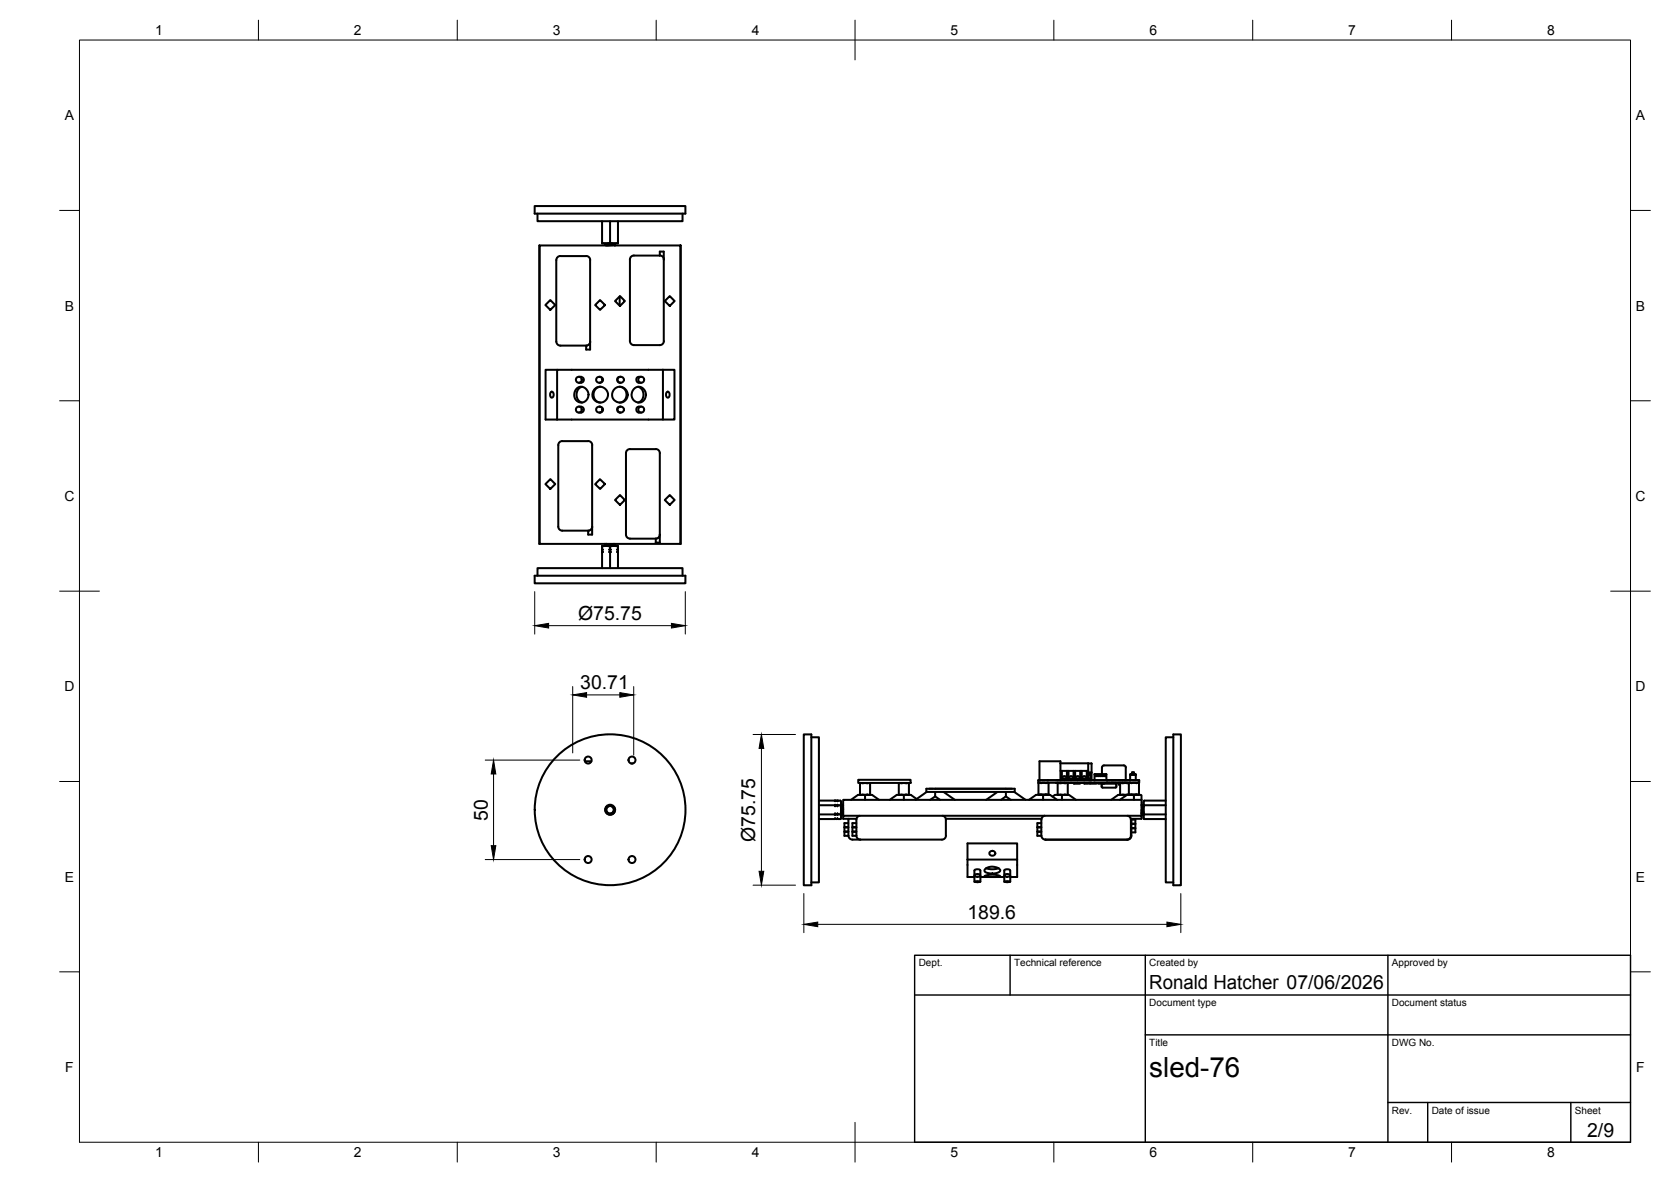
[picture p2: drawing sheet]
<svg xmlns="http://www.w3.org/2000/svg" width="420mm" height="297mm" viewBox="0 0 420 297" stroke-linecap="round" stroke-linejoin="round" font-family="sans-serif">
<!-- layer: Visible -->
<g fill="none" stroke="#000" stroke-width=".51">
<path d="M134.4 51.8h37.9v1.9h-37.9zM135.1 53.7v1.9h36.5v-1.9M151.4 55.6v5.6h4v-5.6M153.4 55.6v5.4l.8 .2 1.2-.2M135.7 61.7h35.4v75h-35.4zM135.7 61.7v75M138.4 75.4l1.2 1.3-1.2 1.2-1.3-1.2zM139.9 65.3v20.5a1.01 1.01 0 0 0 1 1.1h6.5M140.9 64.4h6.5M140.9 64.3a1.01 1.01 0 0 0-1 1M147.4 64.3a1.01 1.01 0 0 1 1 1M148.4 65.3v22.5h-1v-.9"/>
<path d="M150.9 75.4l1.2 1.3-1.2 1.2-1.3-1.2zM151.4 61l.7 .2 1.3-.2M152 76.5v.3M152.1 61.5h.1M152.2 61.2l.2 .1M152.4 61.3l-.3 .2M152.4 61.3h.1M153.4 61.2l-1 .1M154.1 61.2l-1.7 .1M154.4 61.5l-1.7 .2M154.4 61.5l-2 .2-.3-.2M154.4 61.5l.2 .2"/>
<path d="M154.4 61.5h.1M154.5 61.2l.1 .1M154.6 61.3l-2.5 .2M154.6 61.7h.1M154.6 61.3l-.2 .2M154.6 75.7l1.3-1.3 1.2 1.3-1.2 1.2zM154.6 61.3h.1M155.8 74.5v2.3M159.4 64.2h6.5v-1h1v22.5a.97 .97 0 0 1-1 1h-6.5a1.01 1.01 0 0 1-1-1v-20.5M159.4 64.2a1.01 1.01 0 0 0-1 1M165.9 64.2a1.01 1.01 0 0 1 1 1M167.2 75.7l1.2-1.3 1.2 1.3-1.2 1.2z"/>
<path d="M171.1 61.7v75M138.5 98.6a.61 .61 0 0 1 .7 .2 .61 .61 0 0 1-.1 .8 .46 .46 0 0 1-.6 .3 .46 .46 0 0 1-.2-.7zM140.1 92.9h-2.9v12.5h2.9M144.9 97.8a1.9 1.9 0 0 1 2.7 .1 1.9 1.9 0 0 1-.2 2.7 1.9 1.9 0 0 1-2.7-.1 1.9 1.9 0 0 1 .2-2.7zM145.5 94.7h.6M146.1 94.7a.74 .74 0 0 1 .7 .7 .74 .74 0 0 1-.7 .8h-.6M146.4 97.2a2.1 2.1 0 0 0-1.4 2 2.1 2.1 0 0 0 1.4 2M147.7 86.8l-.3 .1M148.4 85.8l-.1 .6-.6 .4M150.7 94.7h.2M150.9 94.7a.75 .75 0 0 1 .7 .9 .75 .75 0 0 1-.9 .6M151 97.2a2.02 2.02 0 0 0-1.8 2 2.02 2.02 0 0 0 1.8 2"/>
<path d="M155.8 97.2a2.02 2.02 0 0 1 1.7 2 2.02 2.02 0 0 1-1.7 2M155.9 94.7a.75 .75 0 0 0-.7 .9 .75 .75 0 0 0 .9 .6M155.9 94.7h.2M159.4 97.8a1.87 1.87 0 0 1 2.5 0 1.87 1.87 0 0 1 .2 2.5 1.88 1.88 0 0 1-2.8 .3 1.88 1.88 0 0 1 .1-2.8zM160.4 97.2a2.1 2.1 0 0 1 1.4 2 2.1 2.1 0 0 1-1.4 2M160.6 94.7a.75 .75 0 0 0-.6 .7 .75 .75 0 0 0 .6 .8M160.7 96.2h.5M160.7 94.7h.5M166.7 92.9h-26.6v12.5M166.7 92.9v12.5h-26.6M166.7 92.9h2.9v12.5h-2.9M167.7 98.6a.53 .53 0 0 1 .6 .1 .53 .53 0 0 1 .1 .6 .49 .49 0 0 1-.6 .6 .49 .49 0 0 1-.3-.7z"/>
<path d="M141.4 110.9h6.5M141.4 110.8a1.01 1.01 0 0 0-1 1v20.6M145.5 102.2h.6M146.1 102.2a.73 .73 0 0 1 .7 .8 .73 .73 0 0 1-.7 .7h-.6M147.9 110.8a.97 .97 0 0 1 1 1.1v22.5h-1v-1M150.7 102.2h.2M150.9 102.2a.75 .75 0 0 1 .7 .9 .75 .75 0 0 1-.9 .6M155.9 102.2a.74 .74 0 0 0-.7 .9 .74 .74 0 0 0 .9 .6M155.9 102.2h.2M158.4 112.9h6.5M158.4 112.8a1.01 1.01 0 0 0-1 1.1v20.5a1.01 1.01 0 0 0 1 .9l6.5 .1M160.6 102.2a.74 .74 0 0 0-.6 .8 .74 .74 0 0 0 .6 .7"/>
<path d="M160.7 103.7h.5M160.7 102.2h.5M164.9 112.8a1.01 1.01 0 0 1 1 1.1v22.5h-1v-1M137.1 121.7l1.3-1.3 1.2 1.3-1.2 1.2zM140.4 132.4a1.01 1.01 0 0 0 1 1h6.5M148.2 133.3l-.3 .1M148.9 132.4l-.1 .5-.6 .4M150.9 120.4l1.2 1.2-1.2 1.3-1.3-1.2zM151.4 137.4l.7-.2 1.3 .2M151.4 138l.2 .1-.2 .1M151.4 138.6l.2 .1-.2 .1M151.4 138.1h.2"/>
<path d="M151.4 138.7h.2M152.1 136.7h.1M152.1 137.1h.1M152.1 136.7l.3 .2M152.4 136.9l-.3 .2M152.4 136.9h.1M152.5 136.7h-.4M153.2 138.1h.4M153.2 138.7h.4M153.4 138.6l-.2 .1 .2 .1M153.4 138l-.2 .1 .2 .1M154.4 136.7l-2 .2"/>
<path d="M154.4 137.1l-.3 .1M154.4 136.7l.2 .2-2.5 .2M154.4 137.1l-1 .1M154.4 137.1l.1 .1M154.4 137.1h.1M154.4 136.7h.1M154.6 136.9l-.2 .2M154.6 125.7l1.3-1.3 1.2 1.3-1.2 1.2zM154.6 136.9l-2.4 .3M154.6 136.9h.1M155.2 138.1h.2M155.2 138.7h.2"/>
<path d="M155.4 138.6l-.2 .1 .2 .1M155.4 138l-.2 .1 .2 .1M155.4 137.4l-.8-.2-1.2 .2v.7h.2l-.2 .1v.5h.2l-.2 .1v4M165.9 134.3a.96 .96 0 0 1-1 1M167.2 125.7l1.2-1.3 1.2 1.3-1.2 1.2zM134.4 144.7h37.9v1.9h-37.9zM135.1 144.7v-1.9h36.5v1.9M151.4 142.8v-5.6h4v5.6M147.1 191.3h1.6M158.7 191.9h.4M202.1 184.6h1.9v37.9h-1.9zM204 185.3h1.9v36.4h-1.9"/>
<path d="M215.8 196h13.2v.8h-13.2zM216.2 199.7h2.6M216.2 196.9h2.6M216.2 199.7l.2 .1M216.4 196.8l-.2 .1v2.8M217.5 199.8v1.2M218.6 196.8l.2 .1M218.8 199.7l-.2 .1M218.8 196.9v2.8M226 199.7h2.5M226 196.9h2.5M226 199.7l.1 .1"/>
<path d="M226.1 196.8l-.1 .1v2.8M227.3 199.8v1.2M228.4 196.8l.1 .1M228.5 199.7l-.1 .1M228.5 196.9v2.8M232.9 198.2h22.2v.8h-22.2zM233 199l-2.8 2M233.6 198.2h1M235 198.2h18.3M235.1 199v1.1l-1.2 .9M237.3 199l2.8 2M250.8 199l-2.8 2"/>
<path d="M252.9 199v1.1l-1.2 .9M253.4 198.2h1M255 199l2.9 2M261 196.1h25.4v.6h-25.4zM261.1 199.6h2.6M261.1 196.8h2.6M261.3 196.7l-.2 .1v2.8M261.7 199.7l.1 .1M262.3 199.8v1.2M263.1 199.7l-.1 .1M263.5 196.7l.2 .1M263.7 196.8v2.8"/>
<path d="M265.5 196.7l18.4 .1h-2.4M265.8 196.8h2.8M265.9 199.7h2.6M265.9 196.9h2.6M265.9 199.7l.2 .1M266.1 196.8l-.2 .1v2.8M266.6 191.8l7.9 .1M267 193.7h1.3M267 199.8h1.8l1.8 1.2M267.2 195.2l.7-.1 .3 .5h-1.1zM267.5 195.9h.2M268.3 196.8l.2 .1"/>
<path d="M268.5 199.7l-.2 .1M268.5 196.9v2.8M268.7 193.7h1.2M269.2 195.9h.2M269.9 195.6a.58 .58 0 0 0-.6-.6 .58 .58 0 0 0-.6 .6h1.2M270 196.8v.1h1.6v-.1M270.3 193.7h1.3M270.6 195.2l.6-.1 .4 .5h-1.2zM270.9 195.9h.1M272 193.7h1.3M272.2 195.2l.7-.1 .3 .5h-1.1zM272.6 195.9h.1"/>
<path d="M272.6 196.8v.1h1.1v-.1M272.7 195.9v.2l-.7-.2v-2.2h-.4v2.2h-.6v.2l-.7-.2v-2.2h-.4v2.2h-.5v.2l-.7-.2v-2.2h-.4v2.2h-.6v.2l-.7-.2v-2.2h-.4v2.4M272.7 195.9h.6v-2.2h.3v2.4M273.6 194.3h.7v1.8l-.1-.4M273.6 194.7h.6v1h-.6M273.6 194.1h.9M273.6 191.8v1.9M274 196.8v.1h1.7v-.1M274.3 194.3l-.1 .4M274.5 191.9v4.2h-13.1v-4.8h5.2v2.4M274.9 196.1h3.3M275.2 196.1v-1.4h.2v.3h2.6v-.3h.2v1.4"/>
<path d="M275.3 194.7v-.2h2.8v.2M275.3 194.5l-.1 .2M275.7 194.8v.2zM276.1 196.8v.1h1.5M276.2 194.8v.2zM276.7 194.8v.2zM277 197.3v.4M277 197.7l.2 .2M277.1 194.5v-1.7a1.05 1.05 0 0 1 1.4-.5h3.2a1.11 1.11 0 0 1 1.4 .5v3.3M277.1 197.1l-.1 .2M277.2 194.8v.2zM277.2 197.9h3.3"/>
<path d="M277.2 196.9l-.1 .2M277.6 196.8v.1M277.7 194.8v.2zM278.1 194.5l.1 .2M278.2 196.1h.7M278.9 196.1h5M279.9 196.1h1.3M280.3 196.8l.3 .3M280.3 196.8l-2.7 .1M280.6 197.1l.1 .2M280.7 197.3v.4M280.7 197.7l-.2 .2"/>
<path d="M281.2 196.8v.4h.4M281.4 196.1h1.4M281.6 199.7h2.5M281.6 199.7l.2 .1M281.8 196.8l-.2 .1v2.8M282.9 199.8v.3M283.4 199.8l-1.8 1.2M283.8 199.6h2.6M283.8 196.8h2.6M283.9 196.8l-2.3 .1M284 196.7l-.2 .1v2.8M284.1 196.1h2"/>
<path d="M284.1 199.7l-.1 .1M284.2 196.1v-1.4h1.4l-1.4-.1h1.4v1.5M284.4 194.6h1M284.4 199.7l.1 .1M284.6 194.5v-.5h.5v.5M285.1 199.8h-3.9l-1.8 1.2M285.8 199.7v.1M286.2 196.7l.2 .1M286.4 196.8v2.8M295 184.6h1.9v37.9h-1.9zM295 185.3h-1.9v36.4h1.9M154.2 204l-.6 .4"/>
<path d="M154.5 203a1.07 1.07 0 0 1-.4 1.4 1.07 1.07 0 0 1-1.4-.3 1.07 1.07 0 0 1 .2-1.5 1 1 0 0 1 1.2 .2 1 1 0 0 1 .1 1.2 1.1 1.1 0 0 0-.5-1.5 1.1 1.1 0 0 0-1.5 .6 1.1 1.1 0 0 0 .6 1.5 1.21 1.21 0 0 0 1.7-.6M205.9 202.4h3.9l.2 .2 .1-.2h.3l.2 .2 .1-.2h.6l.2 .8-.2 1.5h-.6l-.1-.3-.2 .3h-.3l-.1-.3-.2 .3h-3.9M205.9 205.8h3.9l.2-.1 .1 .1M205.9 201.2h3.9M209.8 201.2l.2 .1M209.8 202.4l.2-.2 .1 .2M209.8 204.7l.2 .1 .1-.1M209.9 201.2l.1 .1M210 205.7l-.1 .1M210 205.7l.1 .1M210 202.2v.4M210 204.4v.4"/>
<path d="M210 205.7h.1M210.1 201.2l-.1 .1M210.1 201.2h.3M210.1 205.8h.3M210.4 201.2l.2 .1M210.4 202.4l.2-.2 .1 .2M210.4 205.8l.2-.1 .1 .1M210.4 204.7l.2 .1 .1-.1M210.6 205.7l-.2 .1M210.6 202.2v.4M210.6 204.4v.4M210.6 205.7h.1"/>
<path d="M210.6 205.7l.1 .1M210.7 201.2l-.1 .1M210.7 201.2h.6l.2 .4-.2 .8M210.7 205.8h.6M211.3 204.7l.2 .4-.2 .7M211.3 201.2l.2 .3v4l-.2 .3M211.5 202.6l.2 2.2M211.5 204.5l.1 .3M211.7 202.5l.2 2M211.7 202.5l-.2-.2 .2 2.5 .2-.3M211.7 202.5h.1M211.9 202.3l.1 2.1"/>
<path d="M211.9 202.3l-.2 .2M211.9 202.3h.1M211.9 204.5h.1M211.9 202.3l.1 1.2M211.9 202.3l.1 .1M211.9 204.5l.1 .2M213.3 206.8h-1v1h1M213.3 207.9h-1v1h1M213.3 209h-1v1h1M213.3 210a1.01 1.01 0 0 0 1 1h22.5a1.01 1.01 0 0 0 1-1M213.4 205.8l-.1 4.2M214 201l1.7-1.2h3.6l1.7 1.2"/>
<path d="M215.3 210a1.01 1.01 0 0 0 1 1M215.3 206.8h-1v1h1M215.3 207.9h-1v1h1M215.3 209h-1v1h1M215.3 205.8h-3.3v-.8h75v.8h-2.7M216.1 205a1.01 1.01 0 0 0-.8 1v4M230.5 200.8l-1.5-1h-3.5l-1.8 1.2M235.1 200.1l1.3 .9M237 205a1.01 1.01 0 0 1 .8 1M237.8 205.8h24.1M237.8 206v4M243.3 216v4.4h1.7"/>
<path d="M243.3 216h12.5v4.4h-1.8M243.3 216v-4.1h12.5v4.1M245.1 219.9a.83 .83 0 0 1 1.4 .2l-1 .2a.33 .33 0 0 1-.4-.1 .33 .33 0 0 1 0-.3zM246.5 218.7a1.02 1.02 0 0 0-1.5 .1v1.2M246.5 218.8v1.2M247.7 218.4a2.84 2.84 0 0 1 3.8 .3 2.03 2.03 0 0 1-2.4 .8 1.34 1.34 0 0 1-1.6-.7zM247.9 218.2a5.1 5.1 0 0 0 3.2 0M248.9 214.1a.67 .67 0 0 1 1.1-.1 .67 .67 0 0 1-.3 1h-.2a.6 .6 0 0 1-.6-.2 .6 .6 0 0 1 0-.7zM249.4 213.8h.2M252.6 219.9l1-.2a.38 .38 0 0 1 .4 .4 .38 .38 0 0 1-.6 .2h-.4a.33 .33 0 0 1-.4-.1 .33 .33 0 0 1 0-.3zM252.9 200.1l1.2 .9M254 218.7a1.02 1.02 0 0 0-1.5 .1v1.2"/>
<path d="M254 218.8v1.2M258.7 201l1.8-1.2h3.5l1.8 1.2M261.8 206.8h-1v1h1M261.8 207.9h-1v1h1M261.8 206v4h-1v-1h1M261.9 210a1.01 1.01 0 0 0 1 1M262.7 205a1.01 1.01 0 0 0-.8 1M264.6 200.2l.6-.4h1.8v1.2M283.5 211h-20.7h.2M283.5 205a1.01 1.01 0 0 1 .9 1v4a1.01 1.01 0 0 1-1.1 1M284.4 205.8l.1 .2M284.5 208.2h1v1h-1"/>
<path d="M284.5 207.1h1v1h-1M284.5 206h1v1h-1M284.5 206v4a1.01 1.01 0 0 1-1 1M285.1 201v-1.2h1.8l.1 1.2M287 201v4M287 201h-75v4M287 204.2l.1 .3M287 203.5l.1 1M287.1 202.3l.2 2.5M287.1 202.3h-.1M287.1 202.3h.1M287.1 204.5h.1"/>
<path d="M287.1 204.5l-.1 .1M287.1 204.5l.2 .3M287.1 202.3l.2 2.5 .2-.3M287.1 202.3l.2 .2M287.3 202.5l.2 2M287.3 202.5h.1M287.5 202.3v.3M287.5 202.3h.1M287.5 202.3l-.2 .2M287.5 204.5h.1M287.7 204.7l-.2 .4 .2 .7M287.7 201.2l-.2 .3v4l.2 .3"/>
<path d="M287.7 205.8h5.4M293.1 202.4h-5.4l-.2 .8 .2 1.5h5.4M293.1 201.2h-5.4l-.2 .4 .2 .8M245 221.6l.8-.2 .7 .2zM245.1 220.2l-.1 1.4M246.4 220.2h.1M246.5 220.2v1.4M246.5 220.4h6M247.6 220.1a5.3 5.3 0 0 1 3.9 .1l-2.7 .2h-1zM252.5 221.6l.8-.2 .7 .2zM252.6 220.2l-.1 1.4M253.9 220.2h.1"/>
<path d="M254 220.2v1.4"/>
<circle cx="145.5" cy="95.4" r=".74"/>
<circle cx="150.7" cy="95.5" r=".77"/>
<circle cx="150.9" cy="99.2" r="1.98"/>
<circle cx="155.9" cy="99.2" r="1.98"/>
<circle cx="156.1" cy="95.4" r=".78"/>
<circle cx="161.2" cy="95.4" r=".74"/>
<circle cx="145.5" cy="102.9" r=".74"/>
<circle cx="150.7" cy="102.9" r=".77"/>
<circle cx="156.1" cy="102.9" r=".78"/>
<circle cx="161.2" cy="102.9" r=".74"/>
<circle cx="147.9" cy="191" r=".88"/>
<circle cx="158.9" cy="191" r=".88"/>
<circle cx="147.9" cy="216" r=".88"/>
<circle cx="153.4" cy="203.5" r="1.26"/>
<circle cx="153.4" cy="203.5" r=".94"/>
<circle cx="153.4" cy="203.5" r="19"/>
<circle cx="158.9" cy="216" r=".88"/>
</g>
<g fill="#000">
<circle cx="235" cy="198.2" r=".25"/>
<circle cx="252.9" cy="198.2" r=".25"/>
<circle cx="261.3" cy="196.1" r=".25"/>
<circle cx="261.4" cy="196.1" r=".25"/>
<circle cx="263.4" cy="196.1" r=".25"/>
<circle cx="265.8" cy="196.8" r=".25"/>
<circle cx="265.8" cy="196.1" r=".25"/>
<circle cx="266.6" cy="196.1" r=".25"/>
<circle cx="268.6" cy="196.8" r=".25"/>
<circle cx="273.9" cy="196.1" r=".25"/>
<circle cx="275.2" cy="196.1" r=".25"/>
<circle cx="278.3" cy="196.1" r=".25"/>
<circle cx="278.9" cy="196.1" r=".25"/>
<circle cx="279.5" cy="196.1" r=".25"/>
<circle cx="281.5" cy="196.8" r=".25"/>
<circle cx="282.1" cy="196.1" r=".25"/>
<circle cx="282.8" cy="196.1" r=".25"/>
<circle cx="283.3" cy="196.1" r=".25"/>
<circle cx="283.9" cy="196.1" r=".25"/>
<circle cx="284.1" cy="196.1" r=".25"/>
<circle cx="286.1" cy="196.1" r=".25"/>
</g>
<!-- layer: BORDER -->
<g fill="none" stroke="#000" stroke-width=".25">
<path d="M20 10.1h390v276.9h-390zM65 5.1v5M115 5.1v5M165 5.1v5M215 5.1v10M265 5.1v5M315 5.1v5M365 5.1v5M15 52.9h5M410 52.9h5M15 100.7h5M410 100.7h5"/>
<path d="M15 148.6h10M405 148.6h10M15 196.4h5M410 196.4h5M15 244.2h5M410 244.2h5M65 287v5M115 287v5M165 287v5M215 282.1v9.9M265 287v5M315 287v5"/>
<path d="M365 287v5"/>
</g>
<!-- layer: TITLEBLOCK -->
<path d="M230 240.1h180v46.9h-180zM230 250h180M254 240.1v9.9M288 240.1v46.9M349 240.1v46.9M288 260.1h122M349 277.1h61M359 277.1v9.9M395 277.1v9.9" fill="none" stroke="#000" stroke-width=".36"/>
<!-- layer: FD_Dimensions -->
<g fill="none" stroke="#000" stroke-width=".25">
<path d="M134.5 148.7v10.6M137.9 157.2h30.9M172.3 148.7v10.6M144 172.5v16.7M147.5 174.6h8.4M159.3 172.5v17.3M122 191h23.8M124.1 194.5v18M189.4 184.6h10.6M191.5 188.1v30.9M122 216h23.8M189.4 222.4h10.6"/>
<path d="M202.1 224.5v9.9M205.6 232.3h87.8M296.9 224.5v9.9"/>
</g>
<path d="M134.5 157.2l3.4-.5v1.1zM168.8 156.7l3.5 .5-3.5 .6zM144 174.6l3.5-.5v1.1zM155.9 174.1l3.4 .5-3.4 .6zM124.1 191l.6 3.5h-1.2zM191.5 184.6l.5 3.5h-1.1zM123.5 212.5h1.2l-.6 3.5zM190.9 219h1.1l-.5 3.4zM202.1 232.3l3.5-.6v1.2zM293.4 231.7l3.5 .6-3.5 .6z" fill="#000" stroke="#000" stroke-width=".25"/>
<text font-size="7" x="289" y="270.6">sled-76</text>
<g font-size="4.9">
<text x="145.4" y="155.7">Ø75.75</text>
<text x="145.9" y="173.2">30.71</text>
<text x="122.6" y="206.2" transform="rotate(-90 122.6 206.2)">50</text>
<text x="189.9" y="211.5" transform="rotate(-90 189.9 211.5)">Ø75.75</text>
<text x="243.2" y="230.8">189.6</text>
<text x="289" y="248.5">Ronald Hatcher 07/06/2026</text>
<text x="399.1" y="285.7">2/9</text>
</g>
<g font-size="3.5">
<text x="39" y="8.8">1</text>
<text x="89" y="8.8">2</text>
<text x="139" y="8.8">3</text>
<text x="189" y="8.8">4</text>
<text x="239" y="8.8">5</text>
<text x="289" y="8.8">6</text>
<text x="339" y="8.8">7</text>
<text x="389" y="8.8">8</text>
<text x="16.3" y="30.2">A</text>
<text x="411.3" y="30.2">A</text>
<text x="16.3" y="78">B</text>
<text x="411.3" y="78">B</text>
<text x="16.2" y="125.9">C</text>
<text x="411.2" y="125.9">C</text>
<text x="16.2" y="173.7">D</text>
<text x="411.2" y="173.7">D</text>
<text x="16.3" y="221.6">E</text>
<text x="411.3" y="221.6">E</text>
<text x="16.4" y="269.4">F</text>
<text x="411.4" y="269.4">F</text>
<text x="39" y="290.8">1</text>
<text x="89" y="290.8">2</text>
<text x="139" y="290.8">3</text>
<text x="189" y="290.8">4</text>
<text x="239" y="290.8">5</text>
<text x="289" y="290.8">6</text>
<text x="339" y="290.8">7</text>
<text x="389" y="290.8">8</text>
</g>
<g font-size="2.5">
<text x="231" y="242.9">Dept.</text>
<text x="255" y="242.9">Technical reference</text>
<text x="289" y="242.9">Created by</text>
<text x="350" y="242.9">Approved by</text>
<text x="289" y="252.8">Document type</text>
<text x="350" y="252.8">Document status</text>
<text x="289" y="262.9">Title</text>
<text x="350" y="262.9">DWG No.</text>
<text x="350" y="279.9">Rev.</text>
<text x="360" y="279.9">Date of issue</text>
<text x="396" y="279.9">Sheet</text>
</g>
</svg>
